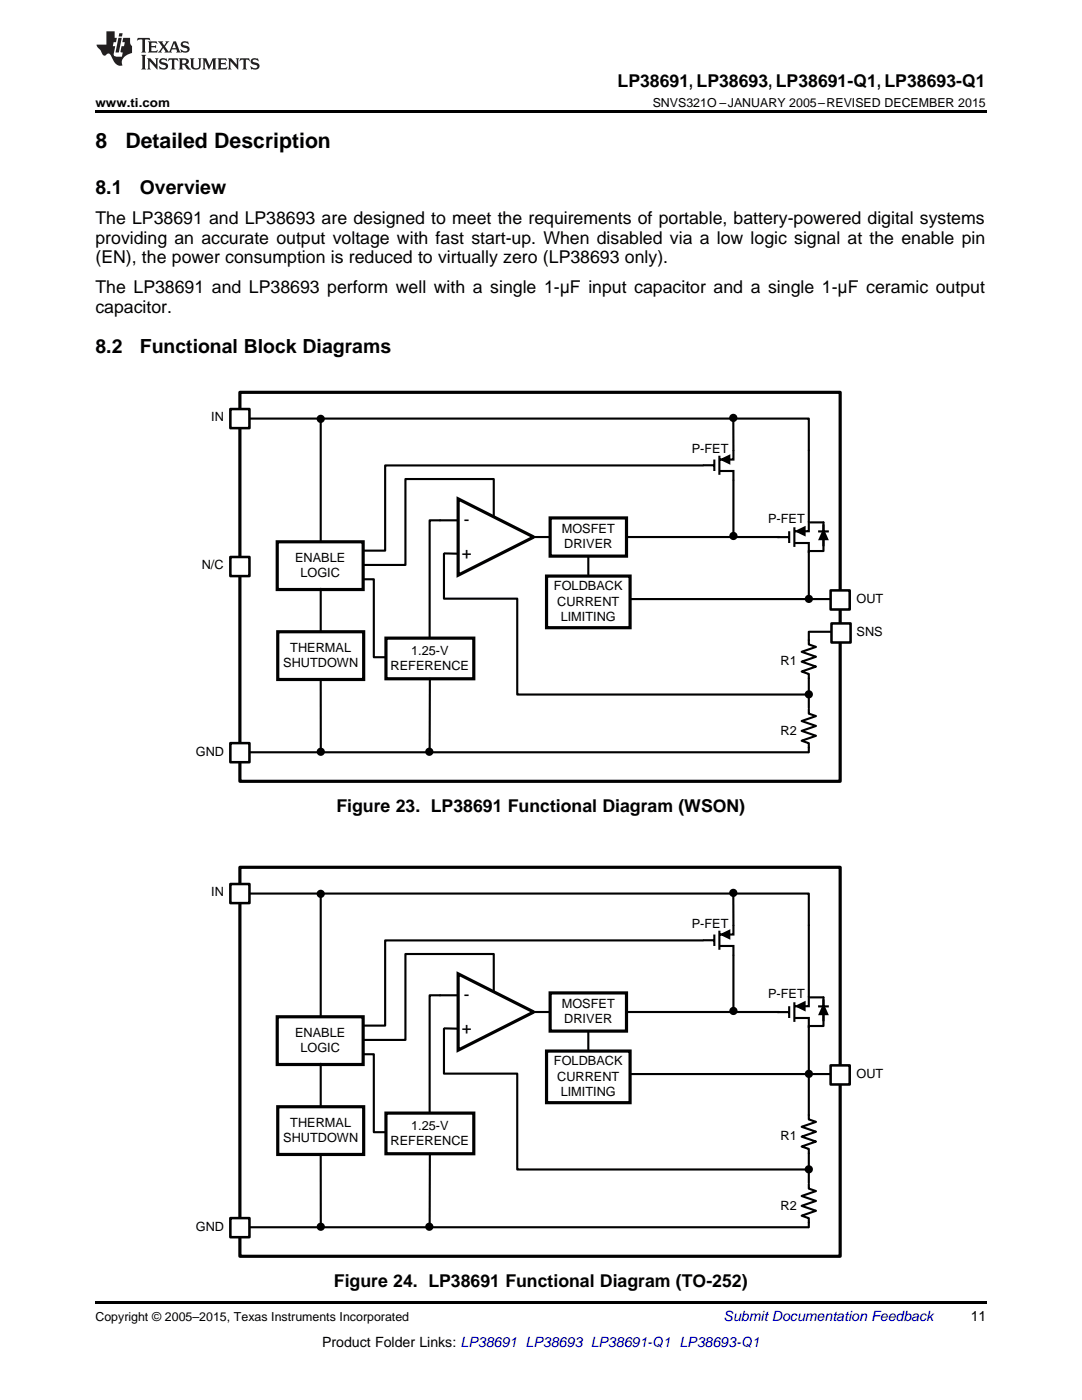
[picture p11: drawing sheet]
<svg xmlns="http://www.w3.org/2000/svg" width="216mm" height="279mm" viewBox="0 0 216 279" stroke-linecap="round" stroke-linejoin="round" font-family="sans-serif">
<path d="M19 259.7h177.8v.5h-177.8z" fill="#000"/>
<path d="M64 178.5v24.8" fill="none" stroke="#000" stroke-width=".42"/>
<path d="M47.9 173.1h119.7v77.6h-119.7z" fill="none" stroke="#000" stroke-width=".64"/>
<path d="M55.3 202.9h17.2v9.5h-17.2z" fill-rule="evenodd" fill="#fff"/>
<path d="M55.3 202.9h17.2v9.5h-17.2z" fill="none" stroke="#000" stroke-width=".64" stroke-linecap="butt"/>
<path d="M48.7 178.3h112.7v6.3M87.7 198.6h4.1M98.5 198v-7.6h-17.6v17.1h-8.4M142.5 187.6l-65.6 .1v17h-4.3M142.5 186.5v2.3M143.5 185.7v3.8M143.8 188.8h2.5v1.9M144 186.5l1.5-.7v1.4zM146.3 184.6v1.9h-2.6M64 212.3v11M88.6 205.2l3.1 .1M105.4 202h4.4" fill="none" stroke="#000" stroke-width=".42"/>
<path d="M144 186.5l1.5-.7v1.4z" fill="#000"/>
<path d="M91.4 194.3l15.1 7.7-15.1 7.6z" fill="#fff"/>
<path d="M91.4 194.3l15.1 7.7-15.1 7.6z" fill="none" stroke="#000" stroke-width=".64" stroke-linecap="butt"/>
<path d="M109.8 198.2h15.2v7.6h-15.2z" fill-rule="evenodd" fill="#fff"/>
<path d="M109.8 198.2h15.2v7.6h-15.2z" fill="none" stroke="#000" stroke-width=".64" stroke-linecap="butt"/>
<path d="M109.1 209.8h16.6v10.3h-16.6z" fill-rule="evenodd" fill="#fff"/>
<path d="M109.1 209.8h16.6v10.3h-16.6z" fill="none" stroke="#000" stroke-width=".64" stroke-linecap="butt"/>
<path d="M87.8 198.6h-2.1v23.5M88.6 205.3v9h14.6v19.1h58.2" fill="none" stroke="#000" stroke-width=".42"/>
<path d="M77 222.1h17.5v8.2h-17.5z" fill-rule="evenodd" fill="#fff"/>
<path d="M77 222.1h17.5v8.2h-17.5z" fill="none" stroke="#000" stroke-width=".64" stroke-linecap="butt"/>
<g fill="none" stroke="#000" stroke-width=".42">
<path d="M146.3 178.2v6.4M146.3 190.7v11.1M161.4 198.9v1.9h-2.8M161.4 184.7v14.3M72.5 210.4h2.1v15.6h2.4M125 202h32.5M125.7 214.4h41.2M157.5 200.8v2.4M158.5 200v3.9M158.7 203.2h2.7v1.9M159 200.8l1.5-.7v1.4zM161.4 204.7v9.5"/>
<path d="M64 230.4v14.4M85.8 230.3l-.1 14.7M49.2 244.9h112.2"/>
<circle cx="146.3" cy="178.2" r=".61"/>
<circle cx="146.3" cy="201.8" r=".61"/>
<circle cx="161.4" cy="214.3" r=".61"/>
<circle cx="64" cy="244.8" r=".61"/>
</g>
<g fill="#000">
<path d="M159 200.8l1.5-.7v1.4z"/>
<circle cx="146.3" cy="178.2" r=".61"/>
<circle cx="146.3" cy="201.8" r=".61"/>
<circle cx="161.4" cy="214.3" r=".61"/>
<circle cx="64" cy="244.8" r=".61"/>
</g>
<path d="M55.4 220.9h17.2v9.5h-17.2z" fill-rule="evenodd" fill="#fff"/>
<path d="M55.4 220.9h17.2v9.5h-17.2z" fill="none" stroke="#000" stroke-width=".64" stroke-linecap="butt"/>
<path d="M161.7 199h2.6v5.8h-2.6M164.3 199.5v4.3M117.4 205.8v3.6M163.2 200.8h2.2M164.3 200.7l.8 1.7h-1.5z" fill="none" stroke="#000" stroke-width=".42"/>
<path d="M164.3 200.7l.8 1.7h-1.5z" fill="#000"/>
<path d="M165.7 212.6h3.9v3.8h-3.9z" fill-rule="evenodd" fill="#fff"/>
<path d="M165.7 212.6h3.9v3.8h-3.9z" fill="none" stroke="#000" stroke-width=".51"/>
<path d="M46 243.1h3.8v3.8h-3.8z" fill-rule="evenodd" fill="#fff"/>
<path d="M46 243.1h3.8v3.8h-3.8z" fill="none" stroke="#000" stroke-width=".51"/>
<path d="M46 176.4h3.8v3.8h-3.8z" fill-rule="evenodd" fill="#fff"/>
<path d="M46 176.4h3.8v3.8h-3.8z" fill="none" stroke="#000" stroke-width=".51"/>
<g fill="none" stroke="#000" stroke-width=".42">
<path d="M64 83.7v24.8M161.5 126.1h4.9M161.4 214.2v9.2l1.4 .5-2.8 1 2.8 1-2.8 .9 2.8 1-2.8 1 1.4 .5v6.8M161.4 236.4v.8l1.4 .5-2.8 1 2.8 1-2.8 1 2.8 .9-2.8 1 1.4 .5v1.8"/>
<circle cx="64" cy="178.4" r=".61"/>
<circle cx="161.4" cy="233.4" r=".61"/>
<circle cx="85.7" cy="244.8" r=".61"/>
</g>
<g fill="#000">
<circle cx="64" cy="178.4" r=".61"/>
<circle cx="161.4" cy="233.4" r=".61"/>
<circle cx="85.7" cy="244.8" r=".61"/>
</g>
<path d="M47.9 78.3h119.7v77.6h-119.7z" fill="none" stroke="#000" stroke-width=".64"/>
<path d="M55.3 108.1h17.2v9.6h-17.2z" fill-rule="evenodd" fill="#fff"/>
<path d="M55.3 108.1h17.2v9.6h-17.2z" fill="none" stroke="#000" stroke-width=".64" stroke-linecap="butt"/>
<g fill="none" stroke="#000" stroke-width=".42">
<path d="M48.7 83.5h112.7v6.3M140.3 92.9h-63.4v17h-4.3M140.3 92.9h2.2M142.5 91.7v2.3M143.5 90.9v3.9M143.8 94h2.5v1.9M144 91.7l1.5-.7v1.4zM146.3 89.8v1.9h-2.6M64 117.5v11M87.7 103.8h4.1M88.6 110.4l3.1 .1M98.5 103.2v-7.6h-17.6v17.1h-8.4"/>
<path d="M105.4 107.2h4.4"/>
</g>
<path d="M144 91.7l1.5-.7v1.4z" fill="#000"/>
<path d="M91.4 99.6l15.1 7.6-15.1 7.6z" fill="#fff"/>
<path d="M91.4 99.6l15.1 7.6-15.1 7.6z" fill="none" stroke="#000" stroke-width=".64" stroke-linecap="butt"/>
<path d="M109.8 103.4h15.2v7.6h-15.2z" fill-rule="evenodd" fill="#fff"/>
<path d="M109.8 103.4h15.2v7.6h-15.2z" fill="none" stroke="#000" stroke-width=".64" stroke-linecap="butt"/>
<path d="M109.1 115h16.6v10.3h-16.6z" fill-rule="evenodd" fill="#fff"/>
<path d="M109.1 115h16.6v10.3h-16.6z" fill="none" stroke="#000" stroke-width=".64" stroke-linecap="butt"/>
<path d="M87.8 103.8h-2.1v23.6M88.6 110.5v9h14.6v19.1h58.2" fill="none" stroke="#000" stroke-width=".42"/>
<path d="M77 127.4h17.5v8.1h-17.5z" fill-rule="evenodd" fill="#fff"/>
<path d="M77 127.4h17.5v8.1h-17.5z" fill="none" stroke="#000" stroke-width=".64" stroke-linecap="butt"/>
<g fill="none" stroke="#000" stroke-width=".42">
<path d="M146.3 83.4v6.4M146.3 95.9v11.1M161.4 89.9v14.3M72.5 115.6h2.1v15.6h2.4M125 107.2h30.5M125.7 119.6h41.2M155.1 107.2h2.4M157.5 106v2.4M158.5 105.2v3.9M158.7 108.4h2.7v1.9M159 106l1.5-.7v1.4zM161.4 104.1v1.9h-2.8"/>
<path d="M161.4 109.9v9.5M64 135.6v14.4M85.8 135.5l-.1 14.7M49.2 150.1h112.2"/>
<circle cx="146.3" cy="83.4" r=".61"/>
<circle cx="146.3" cy="107" r=".61"/>
<circle cx="161.4" cy="119.5" r=".61"/>
<circle cx="64" cy="150" r=".61"/>
</g>
<g fill="#000">
<path d="M159 106l1.5-.7v1.4z"/>
<circle cx="146.3" cy="83.4" r=".61"/>
<circle cx="146.3" cy="107" r=".61"/>
<circle cx="161.4" cy="119.5" r=".61"/>
<circle cx="64" cy="150" r=".61"/>
</g>
<path d="M55.4 126.1h17.2v9.5h-17.2z" fill-rule="evenodd" fill="#fff"/>
<path d="M55.4 126.1h17.2v9.5h-17.2z" fill="none" stroke="#000" stroke-width=".64" stroke-linecap="butt"/>
<path d="M117.4 111v3.7M161.7 104.3h2.6v5.7h-2.6M163.2 106.1h2.2M164.3 105.9l.8 1.7h-1.5zM164.3 104.7v4.3" fill="none" stroke="#000" stroke-width=".42"/>
<path d="M164.3 105.9l.8 1.7h-1.5z" fill="#000"/>
<path d="M165.7 117.8h3.9v3.8h-3.9z" fill-rule="evenodd" fill="#fff"/>
<path d="M165.7 117.8h3.9v3.8h-3.9z" fill="none" stroke="#000" stroke-width=".51"/>
<path d="M165.9 124.4h3.8v3.8h-3.8z" fill-rule="evenodd" fill="#fff"/>
<path d="M165.9 124.4h3.8v3.8h-3.8z" fill="none" stroke="#000" stroke-width=".51"/>
<path d="M46 148.3h3.8v3.8h-3.8z" fill-rule="evenodd" fill="#fff"/>
<path d="M46 148.3h3.8v3.8h-3.8z" fill="none" stroke="#000" stroke-width=".51"/>
<path d="M46 81.6h3.8v3.8h-3.8z" fill-rule="evenodd" fill="#fff"/>
<path d="M46 81.6h3.8v3.8h-3.8z" fill="none" stroke="#000" stroke-width=".51"/>
<path d="M46 111.2h3.8v3.8h-3.8z" fill-rule="evenodd" fill="#fff"/>
<path d="M46 111.2h3.8v3.8h-3.8z" fill="none" stroke="#000" stroke-width=".51"/>
<g fill="none" stroke="#000" stroke-width=".42">
<path d="M161.4 126.1v2.5l1.4 .5-2.8 1 2.8 1-2.8 1 2.8 .9-2.8 1 1.4 .5v6.8M161.4 141.6v.8l1.4 .5-2.8 1 2.8 1-2.8 1 2.8 .9-2.8 1 1.4 .5v1.8"/>
<circle cx="64" cy="83.6" r=".61"/>
<circle cx="161.4" cy="138.6" r=".61"/>
<circle cx="85.7" cy="150" r=".61"/>
</g>
<g fill="#000">
<circle cx="64" cy="83.6" r=".61"/>
<circle cx="161.4" cy="138.6" r=".61"/>
<circle cx="85.7" cy="150" r=".61"/>
</g>
<path d="M19 22h177.8v.5h-177.8z" fill="#000"/>
<g fill="#231f20">
<path d="M27.5 7.6l-.1 .5 .4-.2h.6v.1v2.1l-.2 .4h1l-.3-.4v-2.1l.1-.1h.5l.5 .2-.2-.5zM29.5 8.3l.2 .3v1.5l-.2 .4h1.8l.2-.6a1.04 1.04 0 0 1-1.3 .2v-.7h.6l.3 .2v-.6l-.3 .2h-.6v-.6l.8-.1 .4 .3-.2-.5zM31.5 8.3l.9 1.1-.9 1.1h.8l-.2-.2 .5-.7 .4 .7-.2 .2h1.5l-.1-.2 .1-.4h.9l.1 .4-.2 .2h1l-.3-.3-.7-1.9h-.5l-.9 2-.8-1 .9-1h-.8l.1 .3-.3 .5-.4-.6 .2-.2zM34.7 8.6l.4 1h-.7zM36.3 8.4a.63 .63 0 0 0-.2 .7 .63 .63 0 0 0 .6 .4l.6 .2 .1 .2a.75 .75 0 0 1-.7 .4 .75 .75 0 0 1-.6-.5l.1 .7 .1-.1a1.11 1.11 0 0 0 1.5-.6 1.13 1.13 0 0 0-1.2-.8l-.1-.4a1.04 1.04 0 0 1 1.2 .2l-.2-.5-.1 .1-.5-.2zM28.2 10.9l.2 .4v2.2l-.2 .4h1l-.3-.4v-2.2l.3-.4zM29.3 11.6l.3 .4v1.5l-.3 .4h.8l-.2-.4v-1.3l1.5 1.7v-1.9l.2-.4h-.7l.2 .4v.9l-1.1-1.3zM32 11.8a.62 .62 0 0 0-.2 .7 .62 .62 0 0 0 .6 .4l.6 .1 .1 .3a.76 .76 0 0 1-.7 .3 .76 .76 0 0 1-.6-.4l.1 .7 .1-.1a1.11 1.11 0 0 0 1.5-.6 1.13 1.13 0 0 0-1.2-.8l-.1-.4a1.04 1.04 0 0 1 1.2 .2l-.2-.6-.1 .1-.5-.1zM33.7 11.6l-.2 .6a.61 .61 0 0 1 .8-.3v1.6l-.2 .4h.9l-.2-.4v-1.6a.63 .63 0 0 1 .8 .3l-.2-.6zM35.6 11.6l.3 .4v1.5l-.3 .4h1l-.2-.2v-.8l.5 .2a.76 .76 0 0 0 1.2 .7l-1-1a.58 .58 0 0 0 .6-.5 .58 .58 0 0 0-.5-.6zM36.4 11.9h.1a.45 .45 0 0 1 .5 .1 .45 .45 0 0 1 .1 .5l-.7 .2zM37.9 11.6l.2 .2a2.17 2.17 0 0 0 .3 1.9 .99 .99 0 0 0 1.6-.6v-1.1l.2-.4h-.7l.2 .2a1.92 1.92 0 0 1-.2 1.8 .6 .6 0 0 1-.9-.5v-1.1l.2-.4zM40.4 11.6l.2 .4v1.5l-.2 .4h.7l-.2-.4v-1.4l.8 1.8 .8-1.8v1.4l-.2 .4h.9l-.2-.4v-1.5l.2-.4h-.8l-.6 1.5-.6-1.5zM43.4 11.6l.2 .4v1.5l-.2 .4h1.8l.2-.6a1.04 1.04 0 0 1-1.3 .1v-.6h.5l.4 .2v-.6l-.4 .2h-.5v-.7h.8l.3 .3-.1-.6zM45.5 11.6l.2 .4v1.5l-.2 .4h.7l-.2-.4v-1.3l1.5 1.7v-1.9l.2-.4h-.7l.2 .4v.9l-1.1-1.3zM47.9 11.6l-.1 .6a.61 .61 0 0 1 .8-.3v1.6l-.3 .4h1l-.3-.4 .1-1.6a.63 .63 0 0 1 .7 .3l-.1-.6zM50.2 11.8a.62 .62 0 0 0-.2 .7 .62 .62 0 0 0 .6 .4l.6 .1 .2 .3a.76 .76 0 0 1-.8 .3 .76 .76 0 0 1-.6-.4l.1 .7 .2-.1a1.11 1.11 0 0 0 1.5-.6 1.13 1.13 0 0 0-1.3-.8l-.1-.4a1.04 1.04 0 0 1 1.2 .2l-.1-.6-.2 .1-.5-.1z"/>
<path d="M21.2 6.3v2.6h-1.9l.1 .4 .7 .9a.91 .91 0 0 0 1 .8 .56 .56 0 0 1 .5-.3 .56 .56 0 0 1 .5 .3l.4 .8a1.53 1.53 0 0 0 1.9 1.2 1.54 1.54 0 0 1 1-2.1l.9-.3v-1.4a1.52 1.52 0 0 1-.3-1.6h-1.4l-.2 .8h.5l-.2 .8h-.4l-.2 1v.2l.4 .1-.2 .8a1.93 1.93 0 0 1-1.6-.3l.3-1.8h-.5l.2-.8h.4l.2-.8h-.4v-1.3zM23.6 7.6l-.6 2.9h.7l.6-2.9zM23.8 6.6l-.1 .7h.6l.2-.7z"/>
</g>
<g font-size="4.2">
<text x="19" y="29.6">8</text>
<text x="25" y="29.6">Detailed Description</text>
</g>
<g font-size="3.9">
<text x="19" y="38.8">8.1</text>
<text x="27.9" y="38.8">Overview</text>
<text x="19" y="70.4">8.2</text>
<text x="27.9" y="70.4">Functional Block Diagrams</text>
</g>
<g font-size="3.5">
<text x="123.2" y="17.3">LP38691, LP38693, LP38691-Q1, LP38693-Q1</text>
<text x="19" y="44.8">The LP38691 and LP38693 are designed to meet the requirements of portable, battery-powered digital systems</text>
<text x="19" y="48.6">providing an accurate output voltage with fast start-up. When disabled via a low logic signal at the enable pin</text>
<text x="19" y="52.5">(EN), the power consumption is reduced to virtually zero (LP38693 only).</text>
<text x="19" y="58.5">The LP38691 and LP38693 perform well with a single 1-μF input capacitor and a single 1-μF ceramic output</text>
<text x="19" y="62.4">capacitor.</text>
<text x="67.1" y="162.1">Figure 23. LP38691 Functional Diagram (WSON)</text>
<text x="66.6" y="256.9">Figure 24. LP38691 Functional Diagram (TO-252)</text>
</g>
<g font-size="3.4">
<text x="92.6" y="104.9">-</text>
<text x="92.1" y="111.5">+</text>
<text x="92.6" y="199.6">-</text>
<text x="92.1" y="206.3">+</text>
</g>
<text font-size="2.8" fill="#0000c8" x="144.4" y="263.6">Submit Documentation Feedback</text>
<g font-size="2.8">
<text x="193.7" y="263.6">11</text>
<text x="64.3" y="268.9">Product Folder Links: LP38691 LP38693 LP38691-Q1 LP38693-Q1</text>
</g>
<g font-size="2.5">
<text x="19" y="21.4">www.ti.com</text>
<text x="130.2" y="21.4">SNVS321O –JANUARY 2005–REVISED DECEMBER 2015</text>
<text x="42.2" y="84.1">IN</text>
<text x="138" y="90.3">P-FET</text>
<text x="112.1" y="106.4">MOSFET</text>
<text x="153.3" y="104.5">P-FET</text>
<text x="40.3" y="113.5">N/C</text>
<text x="58.9" y="112.1">ENABLE</text>
<text x="112.6" y="109.5">DRIVER</text>
<text x="59.9" y="115.2">LOGIC</text>
<text x="110.5" y="117.8">FOLDBACK</text>
<text x="111.2" y="120.9">CURRENT</text>
<text x="111.9" y="123.9">LIMITING</text>
<text x="170.9" y="120.4">OUT</text>
<text x="57.9" y="130.1">THERMAL</text>
<text x="82" y="130.6">1.25-V</text>
<text x="170.9" y="126.9">SNS</text>
<text x="56.5" y="133.1">SHUTDOWN</text>
<text x="77.9" y="133.7">REFERENCE</text>
<text x="155.8" y="132.7">R1</text>
<text x="155.8" y="146.7">R2</text>
<text x="39.1" y="151">GND</text>
<text x="42.2" y="178.9">IN</text>
<text x="138" y="185.1">P-FET</text>
<text x="112.1" y="201.2">MOSFET</text>
<text x="153.3" y="199.3">P-FET</text>
<text x="58.9" y="206.9">ENABLE</text>
<text x="59.9" y="210">LOGIC</text>
<text x="112.6" y="204.3">DRIVER</text>
<text x="110.5" y="212.6">FOLDBACK</text>
<text x="111.2" y="215.7">CURRENT</text>
<text x="170.9" y="215.2">OUT</text>
<text x="111.9" y="218.7">LIMITING</text>
<text x="56.5" y="227.9">SHUTDOWN</text>
<text x="57.9" y="224.9">THERMAL</text>
<text x="82" y="225.4">1.25-V</text>
<text x="155.8" y="227.5">R1</text>
<text x="77.9" y="228.5">REFERENCE</text>
<text x="39.1" y="245.8">GND</text>
<text x="155.8" y="241.5">R2</text>
<text x="19" y="263.6">Copyright © 2005–2015, Texas Instruments Incorporated</text>
</g>
</svg>
